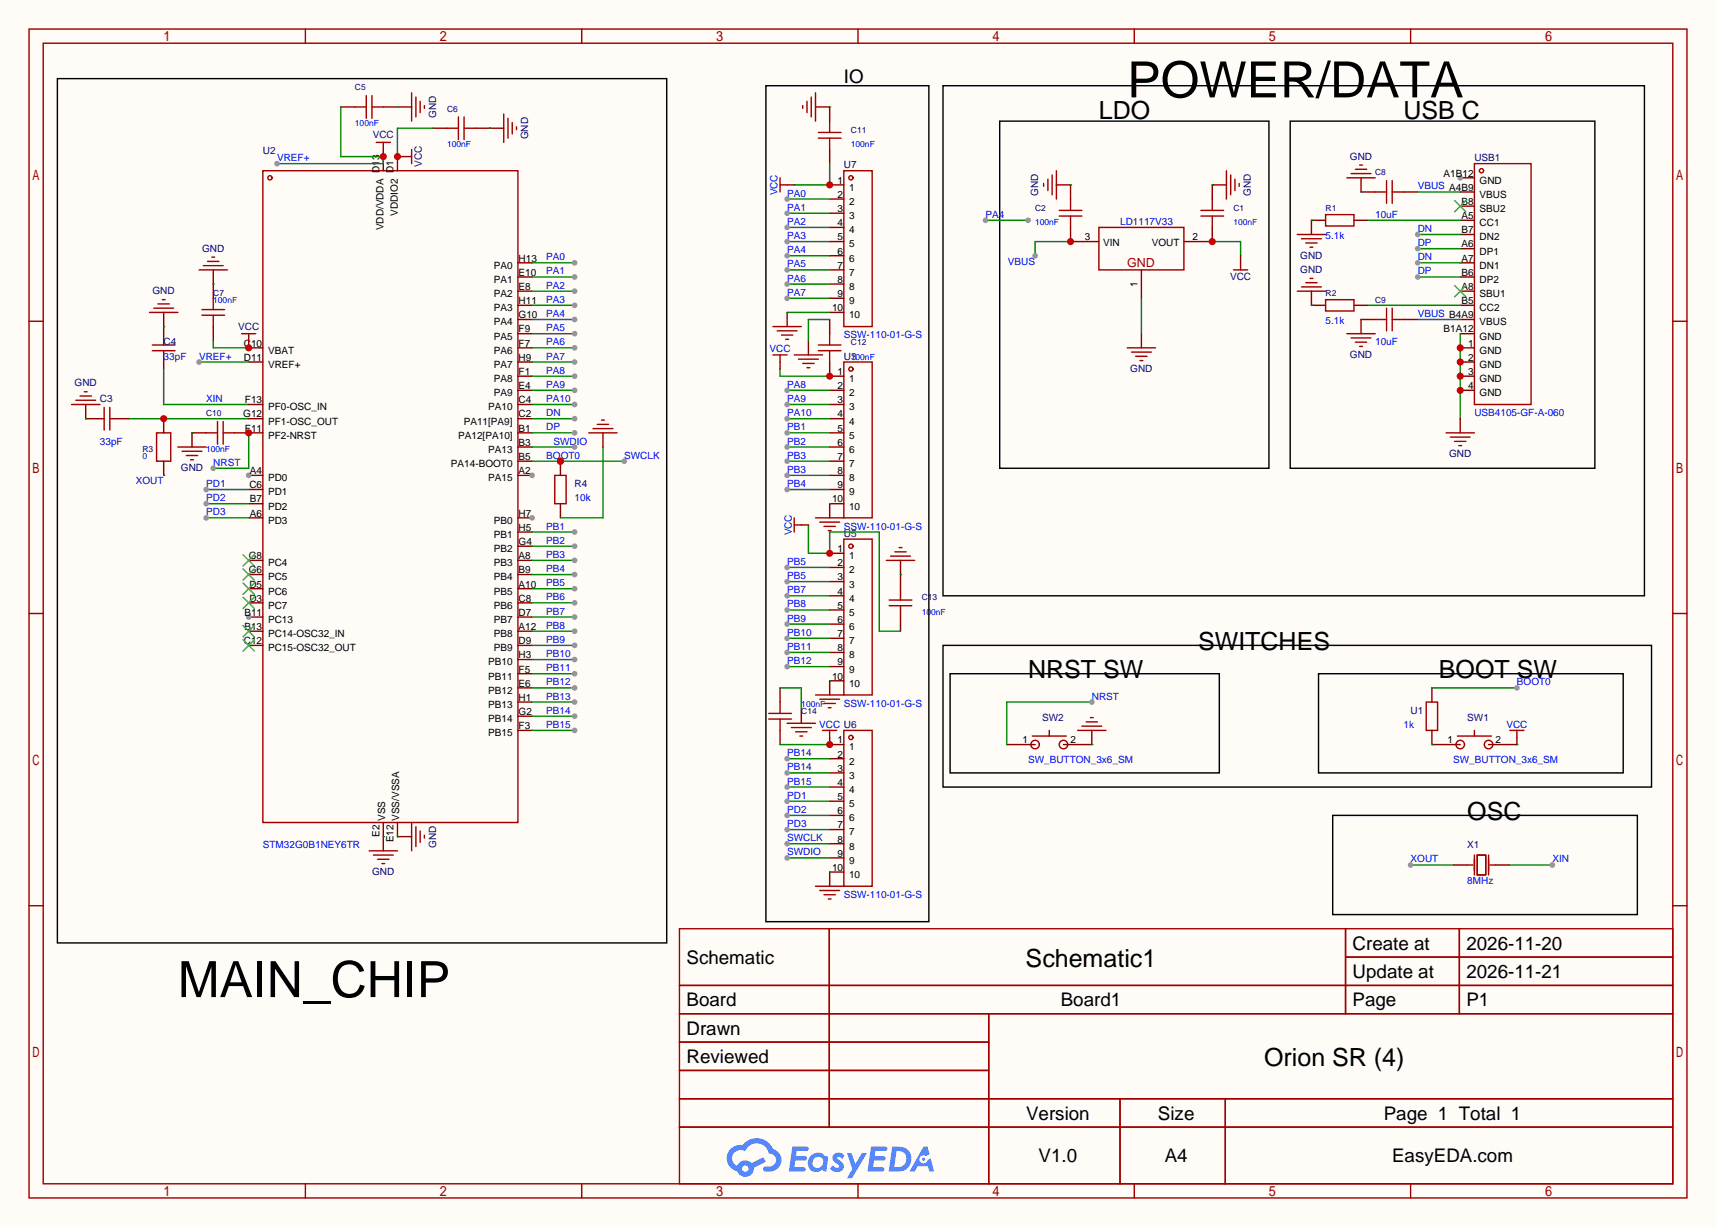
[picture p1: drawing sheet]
<svg xmlns="http://www.w3.org/2000/svg" width="308mm" height="220mm" viewBox="0 0 308 220" stroke-linecap="round" stroke-linejoin="round" font-family="sans-serif">
<path d="M0 0h307.6v220h-307.6z" fill="#fffcf7"/>
<g fill="none" stroke="#a10000" stroke-width=".25">
<path d="M5.2 5.2h297.2v209.6h-297.2zM7.7 7.7h292.1v204.5h-292.1zM54.7 5.2v2.5M104.3 5.2v2.5M153.8 5.2v2.5M203.3 5.2v2.5M252.9 5.2v2.5M5.2 57.6h2.5M299.8 57.6h2.6M5.2 110h2.5M299.8 110h2.6M5.2 162.4h2.5"/>
<path d="M121.8 166.5h178v45.7h-178zM121.8 176.7h178M148.7 166.5v35.6M241.2 166.5v15.2M241.2 171.6h58.6M261.6 166.5v15.2M299.8 162.4h2.6M121.8 181.7h178M121.8 186.8h55.4M121.8 197h178M121.8 191.9h55.4M177.2 181.7v30.5"/>
<path d="M200.8 197v15.2M219.6 197v15.2M54.7 212.2v2.6M104.3 212.2v2.6M121.8 202.1h178M153.8 212.2v2.6M203.3 212.2v2.6M252.9 212.2v2.6"/>
</g>
<g fill="#5487ff">
<path d="M149.5 206.9a1.3 1.3 0 0 1 1.9 .3l-.4 .6a.54 .54 0 0 0-1-.2l.2 .2a1.58 1.58 0 0 1 1 1.5 1.43 1.43 0 0 1-2.4 .2l.5-.6a.64 .64 0 0 0 .5 .5 .64 .64 0 0 0 .6-.3l-.1-.3a1.6 1.6 0 0 1-1.1-1.5z"/>
<path d="M151.8 206.7h.8l.7 2 1.2-2h.9l-2.7 4.5h-.9l1-1.6z"/>
<path d="M142 205.5h1.7a1.31 1.31 0 0 1 1.2 .2 .4 .4 0 0 1-.3 .6h-1.8l-.1 1h1.6a.4 .4 0 0 1 .3 .4 .4 .4 0 0 1-.4 .4h-1.6l-.2 1.2 .8-.1a1.23 1.23 0 0 1 1.2 .2 .39 .39 0 0 1-.4 .6h-2.6z"/>
<path d="M156.1 205.5h1.7a1.32 1.32 0 0 1 1.2 .2 .39 .39 0 0 1-.3 .6h-1.8l-.1 1h1.6a.4 .4 0 0 1 .4 .4 .4 .4 0 0 1-.5 .4h-1.6l-.2 1.1h.8a1.23 1.23 0 0 1 1.2 .2 .39 .39 0 0 1-.4 .6h-2.6z"/>
<path d="M165.5 205.6h.8l.3 1.3-.6 .3a.75 .75 0 0 0-1.1 .3 .75 .75 0 0 0 .5 1.1 .75 .75 0 0 0 .9-.7l.5-.3 .6 2.4h-.8l-.3-.9h-1.8l-.5 .9h-1z"/>
<path d="M159.9 205.6l-.6 4.4h1.4a2.27 2.27 0 0 0 2.7-2.3 2.27 2.27 0 0 0-2.7-2.1zM160.7 206.3a1.5 1.5 0 0 1 1.8 1.6 1.5 1.5 0 0 1-1.9 1.3h-.3z"/>
<path d="M145.4 207.2a1.62 1.62 0 0 0-.4 2.1 1.62 1.62 0 0 0 2 .6l.3-.2 .4 .2 .4 .1 .3-2.4-.1-.3-.5-.1a1.58 1.58 0 0 0-2.4 0zM146 207.7a.98 .98 0 0 1 1.5 .2 .98 .98 0 0 1-.6 1.4 .94 .94 0 0 1-1.2-.4 .94 .94 0 0 1 .3-1.2z"/>
<path d="M131 206a2.37 2.37 0 0 0 1.1 4 1.54 1.54 0 0 0 1.8 1 1.54 1.54 0 0 0 1.2-1.6l2.2-1.1-.5-.8-2.1 1a1.57 1.57 0 0 0-2.6 .5 1.5 1.5 0 0 1-.7-2.1 1.5 1.5 0 0 1 2.2-.5 2.23 2.23 0 0 1 2.3-1.4 2.23 2.23 0 0 1 2 1.8 1.16 1.16 0 0 1 1.2 1.1 1.16 1.16 0 0 1-1.1 1.2h-.7a.47 .47 0 0 0-.5 .4 .47 .47 0 0 0 .4 .5 2.23 2.23 0 0 0 2.2-.6 2.23 2.23 0 0 0 .5-2.3 2.16 2.16 0 0 0-1.3-1.1 3.2 3.2 0 0 0-5.5-.7l-1.1 .1zM133 209.5a.6 .6 0 0 1 1.2 0 .6 .6 0 0 1-1.2 0z"/>
<circle cx="165.6" cy="207.8" r=".28"/>
</g>
<g fill="none" stroke="#a10000" stroke-width=".25">
<path d="M151.3 30.6h5v27.9h-5zM264.3 29.3h10.1v43.2h-10.1zM151.3 64.9h5v27.9h-5zM151.3 96.6h5v28h-5zM151.3 130.9h5v28h-5z"/>
<circle cx="152.5" cy="31.9" r=".38"/>
<circle cx="265.6" cy="30.6" r=".38"/>
<circle cx="152.5" cy="66.2" r=".38"/>
<circle cx="152.5" cy="97.9" r=".38"/>
<circle cx="152.5" cy="132.2" r=".38"/>
</g>
<g fill="none" stroke="#870000" stroke-width=".25">
<path d="M148.7 33.1h2.6M148.7 35.7h2.6M148.7 38.2h2.6M261.7 31.9h2.6M148.7 40.8h2.6M148.7 43.3h2.6M148.7 45.8h2.6M148.7 48.4h2.6M148.7 50.9h2.6M148.7 53.5h2.6M148.7 56h2.6M148.7 67.4h2.6"/>
<path d="M148.7 70h2.6M148.7 72.5h2.6M148.7 75.1h2.6M148.7 77.6h2.6M148.7 80.1h2.6M148.7 82.7h2.6M148.7 85.2h2.6M148.7 87.8h2.6M148.7 90.3h2.6M148.7 99.2h2.6M148.7 101.7h2.6M148.7 104.3h2.6"/>
<path d="M148.7 106.8h2.6M148.7 109.3h2.6M148.7 111.9h2.6M148.7 114.4h2.6M148.7 117h2.6M148.7 119.5h2.6M148.7 133.5h2.6M148.7 136h2.6M148.7 138.6h2.6M148.7 122h2.6M148.7 141.1h2.6M148.7 143.6h2.6"/>
<path d="M148.7 146.2h2.6M148.7 148.7h2.6M148.7 151.3h2.6M148.7 153.8h2.6M148.7 156.3h2.6"/>
</g>
<circle cx="261.7" cy="31.9" r=".51" fill="#999"/>
<g fill="none" stroke="#870000" stroke-width=".25">
<path d="M61.1 19.2h2.5M68.7 19.2h2.5M148.7 19.2v2.5M77.6 23h2.5M85.2 23h2.6M148.7 26.8v2.5M189.4 33.1h2.5v2.6M219.8 33.1h-2.5v2.6M261.7 34.4h2.6M261.7 37h2.6M261.7 39.5h2.6M38.2 50.9v2.6"/>
<path d="M38.2 58.5v2.6M148.7 57.3v2.5M191.9 40.8v2.5h5.1M204.6 48.4v5.1M204.6 59.8v2.6M217.3 40.8v2.5h-5.1M261.7 42h2.6M261.7 44.6h2.6M261.7 47.1h2.6M261.7 49.7h2.6M261.7 52.2h2.6M261.7 54.7h2.6"/>
<path d="M261.7 57.3h2.6M261.7 59.8h2.6M34.4 77.6h2.6M42 77.6h2.6M148.7 64.9v2.5M261.7 62.4h2.6M261.7 64.9h2.6M261.7 67.4h2.6M261.7 70h2.6M161.4 103v2.5M161.4 110.6v2.6M139.8 123.3v2.6"/>
<path d="M139.8 130.9v2.6"/>
</g>
<path d="M260.7 35.9l2.1 2.1M262.8 35.9l-2.1 2.1M260.7 51.2l2.1 2M262.8 51.2l-2.1 2" fill="none" stroke="#3c3" stroke-width=".25"/>
<g fill="none" stroke="#a10000" stroke-width=".25">
<path d="M63.6 19.2h2.1M65.7 17.1v4.1M66.7 17.1v4.1M66.7 19.2h2M80.1 23h2.1M82.2 21v4M83.2 21v4M83.2 23h2M146.7 24.8h4M146.7 23.7h4M148.7 21.7v2M148.7 24.8v2"/>
<path d="M187.1 32.9v.5M187.8 32.1v2.1M188.6 31.4v3.5M189.4 30.6v5.1M189.9 38.7h4M189.9 37.7h4M191.9 35.7v2M191.9 38.7v2.1M215.3 38.7h4M215.3 37.7h4M217.3 35.7v2M217.3 38.7v2.1"/>
<path d="M219.8 30.6v5.1M220.6 31.4v3.5M221.4 32.1v2.1M222.1 32.9v.5M36.2 55.5h4.1M36.2 56.5h4.1M38.2 53.5v2M38.2 56.5v2M148.7 59.8v2M197 40.8h15.2v7.6h-15.2zM37 77.6h2M39 75.6v4"/>
<path d="M40 75.6v4M40 77.6h2M146.7 62.9h4M146.7 61.8h4M148.7 62.9v2M202.1 62.4h5M202.8 63.1h3.6M203.6 63.9h2M204.3 64.6h.6M159.4 107.6h4M159.4 108.6h4M161.4 105.5v2.1"/>
<path d="M161.4 108.6v2M137.8 128.9h4.1M137.8 127.9h4.1M139.8 125.9v2M139.8 128.9v2"/>
</g>
<path d="M191.9 33.1h.1M217.3 33.1h.1M204.6 53.5v6.3M217.3 43.3h5.1v2.5" fill="none" stroke="#008700" stroke-width=".25"/>
<circle cx="217.3" cy="43.3" r=".63" fill="#c00"/>
<path d="M191.9 43.3h-6.4v2.5" fill="none" stroke="#008700" stroke-width=".25"/>
<circle cx="191.9" cy="43.3" r=".63" fill="#c00"/>
<circle cx="185.5" cy="45.8" r=".51" fill="#999"/>
<path d="M222.4 45.8v1.3" fill="none" stroke="#870000" stroke-width=".25"/>
<path d="M221.1 48.4h2.5M222.4 47.1v1.3" fill="none" stroke="#a10000" stroke-width=".25"/>
<path d="M254.1 34.4h7.6M254.1 57.3h7.6M261.7 59.8v15.3" fill="none" stroke="#008700" stroke-width=".25"/>
<g fill="#c00">
<circle cx="261.7" cy="62.4" r=".63"/>
<circle cx="261.7" cy="64.9" r=".63"/>
<circle cx="261.7" cy="67.4" r=".63"/>
<circle cx="261.7" cy="70" r=".63"/>
</g>
<path d="M261.7 75.1v2.5" fill="none" stroke="#870000" stroke-width=".25"/>
<path d="M259.2 77.6h5.1M260 78.4h3.5M260.7 79.1h2.1M261.5 79.9h.5" fill="none" stroke="#a10000" stroke-width=".25"/>
<path d="M254.1 49.7h7.6" fill="none" stroke="#008700" stroke-width=".25"/>
<circle cx="254.1" cy="49.7" r=".51" fill="#999"/>
<path d="M254.1 47.1h7.6" fill="none" stroke="#008700" stroke-width=".25"/>
<circle cx="254.1" cy="47.1" r=".51" fill="#999"/>
<path d="M254.1 42h7.6" fill="none" stroke="#008700" stroke-width=".25"/>
<circle cx="254.1" cy="42" r=".51" fill="#999"/>
<path d="M254.1 44.6h7.6" fill="none" stroke="#008700" stroke-width=".25"/>
<circle cx="254.1" cy="44.6" r=".51" fill="#999"/>
<path d="M237.6 39.5h-2.5v2.5M242.7 39.5h2.5M235.1 52.2v2.5h2.5M242.7 54.7h2.5M260.5 155.1h2.5M268.1 155.1h2.5" fill="none" stroke="#870000" stroke-width=".25"/>
<g fill="none" stroke="#a10000" stroke-width=".25">
<path d="M237.6 38.5h5.1v2h-5.1zM232.5 52.2h5.1M232.5 42h5.1M233.3 51.4h3.6M233.3 42.8h3.6M234.1 50.7h2M234.1 43.6h2M234.8 49.9h.5M234.8 44.3h.5M237.6 53.7h5.1v2.1h-5.1zM263 155.1h1M264.3 153.3v3.5"/>
<path d="M264.8 153.3h1.5v3.5h-1.5zM266.8 153.3v3.5M267.1 155.1h1"/>
</g>
<path d="M235.1 39.5h.1M245.2 39.5h16.5M235.1 54.7h.1M245.2 54.7h16.5M252.9 155.1h7.6" fill="none" stroke="#008700" stroke-width=".25"/>
<path d="M169 15.4h125.8v91.4h-125.8zM179.2 21.7h48.3v62.2h-48.3zM231.3 21.7h54.6v62.2h-54.6z" fill="none" stroke="#000" stroke-width=".25"/>
<circle cx="252.9" cy="155.1" r=".51" fill="#999"/>
<path d="M270.6 155.1h7.7" fill="none" stroke="#008700" stroke-width=".25"/>
<circle cx="278.3" cy="155.1" r=".51" fill="#999"/>
<path d="M23 75.1h21.6" fill="none" stroke="#008700" stroke-width=".25"/>
<g fill="none" stroke="#a10000" stroke-width=".25">
<path d="M12.8 72.5h5.1M13.6 71.8h3.5M14.4 71h2M15.1 70.2h.5M17.9 75.1h.8M18.7 73v4.1M19.7 73v4.1M19.7 75.1h.7M27.3 62.9h4.1M27.3 61.8h4.1M28.1 77.6h2.5v5.1h-2.5zM29.3 61.1v.7"/>
<path d="M29.3 62.9v.7M31.9 80.1h5.1M32.6 80.9h3.6M33.4 81.7h2M34.2 82.4h.5"/>
</g>
<path d="M29.3 58.5v2.6M15.4 72.5v2.6h2.5M20.4 75.1h2.6M29.3 63.6v2.6M29.3 75.1v2.5M34.4 77.6v2.5M29.3 82.7v2.5" fill="none" stroke="#870000" stroke-width=".25"/>
<circle cx="29.3" cy="75.1" r=".63" fill="#c00"/>
<path d="M29.3 58.5h.1M15.4 75.1h.1M29.3 66.2v6.3h15.3M29.3 85.2h.1" fill="none" stroke="#008700" stroke-width=".25"/>
<path d="M29.3 56v2.5M44.6 62.4h2.5M44.6 64.9h2.5M44.6 72.5h2.5M44.6 75.1h2.5M44.6 77.6h2.5M44.6 85.2h2.5" fill="none" stroke="#870000" stroke-width=".25"/>
<g fill="none" stroke="#a10000" stroke-width=".25">
<path d="M47.1 30.6h45.7v116.8h-45.7zM26.8 56h5.1M27.6 55.2h3.5M28.3 54.5h2.1M29.1 53.7h.5"/>
<circle cx="48.4" cy="31.9" r=".38"/>
</g>
<circle cx="44.6" cy="85.2" r=".51" fill="#999"/>
<path d="M44.6 87.8h2.5M44.6 90.3h2.5M44.6 92.8h2.5M44.6 100.5h2.5M44.6 103h2.5M44.6 105.5h2.5M44.6 108.1h2.5M44.6 110.6h2.5" fill="none" stroke="#870000" stroke-width=".25"/>
<path d="M43.6 99.4l2 2.1M45.6 99.4l-2 2.1M43.6 102l2 2M43.6 104.5l2 2.1M43.6 107.1l2 2M45.6 102l-2 2M45.6 104.5l-2 2.1M45.6 107.1l-2 2" fill="none" stroke="#3c3" stroke-width=".25"/>
<circle cx="44.6" cy="110.6" r=".51" fill="#999"/>
<g fill="none" stroke="#870000" stroke-width=".25">
<path d="M92.8 97.9h2.6M92.8 95.4h2.6M92.8 92.8h2.6M44.6 113.2h2.5M44.6 115.7h2.5M92.8 113.2h2.6M92.8 115.7h2.6M92.8 118.2h2.6M92.8 110.6h2.6M92.8 108.1h2.6M92.8 105.5h2.6M92.8 103h2.6"/>
<path d="M92.8 100.5h2.6M92.8 130.9h2.6M92.8 128.4h2.6M92.8 125.9h2.6M92.8 123.3h2.6M92.8 120.8h2.6"/>
</g>
<path d="M43.6 112.1l2 2.1M43.6 114.7l2 2M45.6 112.1l-2 2.1M45.6 114.7l-2 2" fill="none" stroke="#3c3" stroke-width=".25"/>
<circle cx="95.4" cy="92.8" r=".51" fill="#999"/>
<path d="M92.8 85.2h2.6" fill="none" stroke="#870000" stroke-width=".25"/>
<circle cx="95.4" cy="85.2" r=".51" fill="#999"/>
<g fill="none" stroke="#870000" stroke-width=".25">
<path d="M68.7 26.8v3.8M72.5 28.1h-1.3v2.5M92.8 59.8h2.6M92.8 57.3h2.6M92.8 54.7h2.6M92.8 52.2h2.6M92.8 49.7h2.6M92.8 47.1h2.6M44.6 61.1v1.3M92.8 77.6h2.6M92.8 75.1h2.6M92.8 72.5h2.6"/>
<path d="M92.8 70h2.6M92.8 67.4h2.6M92.8 64.9h2.6M92.8 62.4h2.6M92.8 82.7h2.6M92.8 80.1h2.6M68.7 147.4v5.1M71.2 147.4v2.6h2.6"/>
</g>
<g fill="none" stroke="#a10000" stroke-width=".25">
<path d="M67.4 25.5h2.6M68.7 25.5v1.3M72.5 28.1h1.3M73.8 26.8v2.5M43.3 59.8h2.5M44.6 59.8v1.3M66.2 152.5h5M66.9 153.3h3.6M67.7 154.1h2M68.5 154.8h.5M73.8 147.4v5.1M74.5 148.2v3.6"/>
<path d="M75.3 149v2M76.1 149.7v.5"/>
</g>
<path d="M61.1 19.2v8.9h7.6v1.2h-19M68.7 150h.1M71.2 150h.1" fill="none" stroke="#008700" stroke-width=".25"/>
<circle cx="68.7" cy="28.1" r=".63" fill="#c00"/>
<circle cx="49.7" cy="29.3" r=".51" fill="#999"/>
<path d="M71.2 19.2h2.6" fill="none" stroke="#870000" stroke-width=".25"/>
<path d="M73.8 16.6v5.1M74.5 17.4v3.6M75.3 18.2v2M76.1 18.9v.5" fill="none" stroke="#a10000" stroke-width=".25"/>
<path d="M71.2 19.2h.1M77.6 23h-6.4v5.1" fill="none" stroke="#008700" stroke-width=".25"/>
<circle cx="71.2" cy="28.1" r=".63" fill="#c00"/>
<path d="M87.8 23h2.5M38.2 48.4v2.5" fill="none" stroke="#870000" stroke-width=".25"/>
<path d="M90.3 20.4v5.1M91.1 21.2v3.6M91.8 22v2M92.6 22.7v.5M35.7 48.4h5.1M36.4 47.6h3.6M37.2 46.9h2M38 46.1h.5" fill="none" stroke="#a10000" stroke-width=".25"/>
<path d="M87.8 23h.1M38.2 50.9h.1M35.7 64.9h8.9" fill="none" stroke="#008700" stroke-width=".25"/>
<circle cx="35.7" cy="64.9" r=".51" fill="#999"/>
<path d="M38.2 61.1v1.3h6.4" fill="none" stroke="#008700" stroke-width=".25"/>
<circle cx="44.6" cy="62.4" r=".63" fill="#c00"/>
<g fill="none" stroke="#a10000" stroke-width=".25">
<path d="M241.4 31.9h5.1M242.2 31.1h3.5M243 30.4h2M243.7 29.6h.5M246.5 34.4h2M248.5 32.4v4M249.6 32.4v4M249.6 34.4h2M241.4 59.8h5.1M246.5 57.3h2M248.5 55.2v4.1M249.6 55.2v4.1"/>
<path d="M249.6 57.3h2M242.2 60.6h3.5M243 61.3h2M243.7 62.1h.5"/>
</g>
<path d="M244 31.9v2.5h2.5M251.6 34.4h2.5M246.5 57.3h-2.5v2.5M251.6 57.3h2.5" fill="none" stroke="#870000" stroke-width=".25"/>
<path d="M244 34.4h.1M244 57.3h.1M95.4 77.6h7.6" fill="none" stroke="#008700" stroke-width=".25"/>
<circle cx="103" cy="77.6" r=".51" fill="#999"/>
<path d="M95.4 75.1h7.6" fill="none" stroke="#008700" stroke-width=".25"/>
<circle cx="103" cy="75.1" r=".51" fill="#999"/>
<g fill="none" stroke="#a10000" stroke-width=".25">
<path d="M185 132h6.1M188.1 130.9v1.1M261.2 132h6.1M264.3 130.9v1.1"/>
<circle cx="185.5" cy="133.5" r=".76"/>
<circle cx="190.6" cy="133.5" r=".76"/>
<circle cx="261.7" cy="133.5" r=".76"/>
<circle cx="266.8" cy="133.5" r=".76"/>
</g>
<path d="M180.5 133.5h5M190.6 133.5h5.1M256.7 133.5h5M266.8 133.5h5.1" fill="none" stroke="#870000" stroke-width=".25"/>
<path d="M44.6 77.6v6.3h-6.4" fill="none" stroke="#008700" stroke-width=".25"/>
<circle cx="44.6" cy="77.6" r=".63" fill="#c00"/>
<circle cx="38.2" cy="83.9" r=".51" fill="#999"/>
<path d="M34.4 77.6h.1M256.7 133.5h.1M256.7 123.3h15.2" fill="none" stroke="#008700" stroke-width=".25"/>
<path d="M255.7 125.9h2v5h-2z" fill="none" stroke="#a10000" stroke-width=".25"/>
<path d="M256.7 123.3v2.6M256.7 130.9v2.6" fill="none" stroke="#870000" stroke-width=".25"/>
<circle cx="271.9" cy="123.3" r=".51" fill="#999"/>
<path d="M95.4 82.7h16.5" fill="none" stroke="#008700" stroke-width=".25"/>
<circle cx="100.5" cy="82.7" r=".63" fill="#c00"/>
<circle cx="111.9" cy="82.7" r=".51" fill="#999"/>
<path d="M99.4 85.2h2.1v5.1h-2.1z" fill="none" stroke="#a10000" stroke-width=".25"/>
<path d="M100.5 82.7v2.5" fill="none" stroke="#870000" stroke-width=".25"/>
<circle cx="100.5" cy="82.7" r=".63" fill="#c00"/>
<path d="M108.1 77.6v2.5M100.5 90.3v2.5M195.7 130.9v2.6M271.9 132.2v1.3" fill="none" stroke="#870000" stroke-width=".25"/>
<path d="M108.1 80.1v12.7h-7.6M195.7 133.5h.1M195.7 125.9h-15.2v7.6M271.9 133.5h.1" fill="none" stroke="#008700" stroke-width=".25"/>
<path d="M105.5 77.6h5.1M106.3 76.8h3.6M107.1 76.1h2M107.8 75.3h.5M193.2 130.9h5M193.9 130.2h3.6M194.7 129.4h2M195.5 128.7h.5M270.6 130.9h2.6M271.9 130.9v1.3" fill="none" stroke="#a10000" stroke-width=".25"/>
<path d="M170.3 120.8h48.3v17.8h-48.3zM236.3 120.8h54.7v17.8h-54.7zM238.9 146.2h54.6v17.8h-54.6z" fill="none" stroke="#000" stroke-width=".25"/>
<circle cx="195.7" cy="125.9" r=".51" fill="#999"/>
<path d="M137.3 15.4h29.2v149.8h-29.2zM169 115.7h127v25.4h-127z" fill="none" stroke="#000" stroke-width=".25"/>
<path d="M95.4 47.1h7.6" fill="none" stroke="#008700" stroke-width=".25"/>
<circle cx="103" cy="47.1" r=".51" fill="#999"/>
<path d="M95.4 49.7h7.6" fill="none" stroke="#008700" stroke-width=".25"/>
<circle cx="103" cy="49.7" r=".51" fill="#999"/>
<path d="M95.4 52.2h7.6" fill="none" stroke="#008700" stroke-width=".25"/>
<circle cx="103" cy="52.2" r=".51" fill="#999"/>
<path d="M95.4 54.7h7.6" fill="none" stroke="#008700" stroke-width=".25"/>
<circle cx="103" cy="54.7" r=".51" fill="#999"/>
<path d="M95.4 57.3h7.6" fill="none" stroke="#008700" stroke-width=".25"/>
<circle cx="103" cy="57.3" r=".51" fill="#999"/>
<path d="M95.4 59.8h7.6" fill="none" stroke="#008700" stroke-width=".25"/>
<circle cx="103" cy="59.8" r=".51" fill="#999"/>
<path d="M95.4 62.4h7.6" fill="none" stroke="#008700" stroke-width=".25"/>
<circle cx="103" cy="62.4" r=".51" fill="#999"/>
<path d="M95.4 64.9h7.6" fill="none" stroke="#008700" stroke-width=".25"/>
<circle cx="103" cy="64.9" r=".51" fill="#999"/>
<path d="M95.4 67.4h7.6" fill="none" stroke="#008700" stroke-width=".25"/>
<circle cx="103" cy="67.4" r=".51" fill="#999"/>
<path d="M95.4 70h7.6" fill="none" stroke="#008700" stroke-width=".25"/>
<circle cx="103" cy="70" r=".51" fill="#999"/>
<path d="M95.4 72.5h7.6" fill="none" stroke="#008700" stroke-width=".25"/>
<circle cx="103" cy="72.5" r=".51" fill="#999"/>
<path d="M141.1 35.7h7.6" fill="none" stroke="#008700" stroke-width=".25"/>
<circle cx="141.1" cy="35.7" r=".51" fill="#999"/>
<path d="M141.1 38.2h7.6" fill="none" stroke="#008700" stroke-width=".25"/>
<circle cx="141.1" cy="38.2" r=".51" fill="#999"/>
<path d="M141.1 40.8h7.6" fill="none" stroke="#008700" stroke-width=".25"/>
<circle cx="141.1" cy="40.8" r=".51" fill="#999"/>
<path d="M141.1 43.3h7.6" fill="none" stroke="#008700" stroke-width=".25"/>
<circle cx="141.1" cy="43.3" r=".51" fill="#999"/>
<path d="M176.7 39.5h7.6" fill="none" stroke="#008700" stroke-width=".25"/>
<g fill="#999">
<circle cx="184.3" cy="39.5" r=".51"/>
<circle cx="176.7" cy="39.5" r=".51"/>
</g>
<path d="M141.1 45.8h7.6" fill="none" stroke="#008700" stroke-width=".25"/>
<circle cx="141.1" cy="45.8" r=".51" fill="#999"/>
<path d="M141.1 48.4h7.6" fill="none" stroke="#008700" stroke-width=".25"/>
<circle cx="141.1" cy="48.4" r=".51" fill="#999"/>
<path d="M141.1 50.9h7.6" fill="none" stroke="#008700" stroke-width=".25"/>
<circle cx="141.1" cy="50.9" r=".51" fill="#999"/>
<path d="M141.1 53.5h7.6" fill="none" stroke="#008700" stroke-width=".25"/>
<circle cx="141.1" cy="53.5" r=".51" fill="#999"/>
<path d="M141.1 56v2.5" fill="none" stroke="#870000" stroke-width=".25"/>
<path d="M138.6 58.5h5M139.3 59.3h3.6M140.1 60.1h2M140.8 60.8h.6" fill="none" stroke="#a10000" stroke-width=".25"/>
<path d="M148.7 29.3v3.8h-6.3M141.1 56h7.6" fill="none" stroke="#008700" stroke-width=".25"/>
<circle cx="148.7" cy="33.1" r=".63" fill="#c00"/>
<path d="M146.2 19.2h2.5M141.1 33.1h1.3" fill="none" stroke="#870000" stroke-width=".25"/>
<path d="M143.9 18.9v.5M144.7 18.2v2M145.4 17.4v3.6M146.2 16.6v5.1M139.8 31.9v2.5M139.8 33.1h1.3" fill="none" stroke="#a10000" stroke-width=".25"/>
<path d="M148.7 19.2h.1M141.1 70h7.6" fill="none" stroke="#008700" stroke-width=".25"/>
<circle cx="141.1" cy="70" r=".51" fill="#999"/>
<path d="M141.1 72.5h7.6" fill="none" stroke="#008700" stroke-width=".25"/>
<circle cx="141.1" cy="72.5" r=".51" fill="#999"/>
<path d="M141.1 75.1h7.6" fill="none" stroke="#008700" stroke-width=".25"/>
<circle cx="141.1" cy="75.1" r=".51" fill="#999"/>
<path d="M95.4 95.4h7.6" fill="none" stroke="#008700" stroke-width=".25"/>
<circle cx="103" cy="95.4" r=".51" fill="#999"/>
<path d="M95.4 97.9h7.6" fill="none" stroke="#008700" stroke-width=".25"/>
<circle cx="103" cy="97.9" r=".51" fill="#999"/>
<path d="M95.4 100.5h7.6" fill="none" stroke="#008700" stroke-width=".25"/>
<circle cx="103" cy="100.5" r=".51" fill="#999"/>
<path d="M95.4 103h7.6" fill="none" stroke="#008700" stroke-width=".25"/>
<circle cx="103" cy="103" r=".51" fill="#999"/>
<path d="M95.4 105.5h7.6" fill="none" stroke="#008700" stroke-width=".25"/>
<circle cx="103" cy="105.5" r=".51" fill="#999"/>
<path d="M95.4 108.1h7.6" fill="none" stroke="#008700" stroke-width=".25"/>
<circle cx="103" cy="108.1" r=".51" fill="#999"/>
<path d="M95.4 110.6h7.6" fill="none" stroke="#008700" stroke-width=".25"/>
<circle cx="103" cy="110.6" r=".51" fill="#999"/>
<path d="M95.4 113.2h7.6" fill="none" stroke="#008700" stroke-width=".25"/>
<circle cx="103" cy="113.2" r=".51" fill="#999"/>
<path d="M95.4 115.7h7.6" fill="none" stroke="#008700" stroke-width=".25"/>
<circle cx="103" cy="115.7" r=".51" fill="#999"/>
<path d="M95.4 118.2h7.6" fill="none" stroke="#008700" stroke-width=".25"/>
<circle cx="103" cy="118.2" r=".51" fill="#999"/>
<path d="M141.1 77.6h7.6" fill="none" stroke="#008700" stroke-width=".25"/>
<circle cx="141.1" cy="77.6" r=".51" fill="#999"/>
<path d="M141.1 80.1h7.6" fill="none" stroke="#008700" stroke-width=".25"/>
<circle cx="141.1" cy="80.1" r=".51" fill="#999"/>
<path d="M141.1 82.7h7.6" fill="none" stroke="#008700" stroke-width=".25"/>
<circle cx="141.1" cy="82.7" r=".51" fill="#999"/>
<path d="M141.1 85.2h7.6" fill="none" stroke="#008700" stroke-width=".25"/>
<circle cx="141.1" cy="85.2" r=".51" fill="#999"/>
<path d="M141.1 87.8h7.6" fill="none" stroke="#008700" stroke-width=".25"/>
<circle cx="141.1" cy="87.8" r=".51" fill="#999"/>
<path d="M144.9 61.1v2.5" fill="none" stroke="#870000" stroke-width=".25"/>
<path d="M142.4 63.6h5M143.1 64.4h3.6M143.9 65.2h2M144.7 65.9h.5" fill="none" stroke="#a10000" stroke-width=".25"/>
<path d="M148.7 57.3h-3.8v3.8M139.8 66.2v1.2h8.9" fill="none" stroke="#008700" stroke-width=".25"/>
<circle cx="148.7" cy="67.4" r=".63" fill="#c00"/>
<path d="M139.8 64.9v1.3M148.7 90.3v2.5" fill="none" stroke="#870000" stroke-width=".25"/>
<path d="M138.6 63.6h2.5M139.8 63.6v1.3M146.2 92.8h5.1M146.9 93.6h3.6M147.7 94.4h2M148.5 95.1h.5" fill="none" stroke="#a10000" stroke-width=".25"/>
<path d="M95.4 80.1h7.6M148.7 90.3h.1" fill="none" stroke="#008700" stroke-width=".25"/>
<circle cx="103" cy="80.1" r=".51" fill="#999"/>
<path d="M141.1 153.8h7.6" fill="none" stroke="#008700" stroke-width=".25"/>
<circle cx="141.1" cy="153.8" r=".51" fill="#999"/>
<path d="M141.1 151.3h7.6" fill="none" stroke="#008700" stroke-width=".25"/>
<circle cx="141.1" cy="151.3" r=".51" fill="#999"/>
<path d="M141.1 101.7h7.6" fill="none" stroke="#008700" stroke-width=".25"/>
<circle cx="141.1" cy="101.7" r=".51" fill="#999"/>
<path d="M141.1 104.3h7.6" fill="none" stroke="#008700" stroke-width=".25"/>
<circle cx="141.1" cy="104.3" r=".51" fill="#999"/>
<path d="M141.1 106.8h7.6" fill="none" stroke="#008700" stroke-width=".25"/>
<circle cx="141.1" cy="106.8" r=".51" fill="#999"/>
<path d="M141.1 109.3h7.6" fill="none" stroke="#008700" stroke-width=".25"/>
<circle cx="141.1" cy="109.3" r=".51" fill="#999"/>
<path d="M141.1 111.9h7.6" fill="none" stroke="#008700" stroke-width=".25"/>
<circle cx="141.1" cy="111.9" r=".51" fill="#999"/>
<path d="M141.1 114.4h7.6" fill="none" stroke="#008700" stroke-width=".25"/>
<circle cx="141.1" cy="114.4" r=".51" fill="#999"/>
<path d="M95.4 120.8h7.6" fill="none" stroke="#008700" stroke-width=".25"/>
<circle cx="103" cy="120.8" r=".51" fill="#999"/>
<path d="M95.4 123.3h7.6" fill="none" stroke="#008700" stroke-width=".25"/>
<circle cx="103" cy="123.3" r=".51" fill="#999"/>
<path d="M95.4 125.9h7.6" fill="none" stroke="#008700" stroke-width=".25"/>
<circle cx="103" cy="125.9" r=".51" fill="#999"/>
<path d="M95.4 128.4h7.6" fill="none" stroke="#008700" stroke-width=".25"/>
<circle cx="103" cy="128.4" r=".51" fill="#999"/>
<path d="M95.4 130.9h7.6" fill="none" stroke="#008700" stroke-width=".25"/>
<circle cx="103" cy="130.9" r=".51" fill="#999"/>
<path d="M141.1 117h7.6" fill="none" stroke="#008700" stroke-width=".25"/>
<circle cx="141.1" cy="117" r=".51" fill="#999"/>
<path d="M141.1 119.5h7.6" fill="none" stroke="#008700" stroke-width=".25"/>
<circle cx="141.1" cy="119.5" r=".51" fill="#999"/>
<path d="M161.4 100.5v2.5" fill="none" stroke="#870000" stroke-width=".25"/>
<path d="M159.6 99.7h3.6M160.4 98.9h2M161.2 98.2h.5M158.9 100.5h5.1" fill="none" stroke="#a10000" stroke-width=".25"/>
<path d="M144.9 94.1v5.1h3.8v-3.8h8.9v17.8h3.8M161.4 103h.1" fill="none" stroke="#008700" stroke-width=".25"/>
<circle cx="148.7" cy="99.2" r=".63" fill="#c00"/>
<path d="M143.6 94.1h1.3M148.7 122v2.6" fill="none" stroke="#870000" stroke-width=".25"/>
<path d="M142.4 92.8v2.6M142.4 94.1h1.2M146.2 124.6h5.1M146.9 125.3h3.6M147.7 126.1h2M148.5 126.9h.5" fill="none" stroke="#a10000" stroke-width=".25"/>
<path d="M37 87.8h7.6M148.7 122h.1" fill="none" stroke="#008700" stroke-width=".25"/>
<circle cx="37" cy="87.8" r=".51" fill="#999"/>
<path d="M37 90.3h7.6" fill="none" stroke="#008700" stroke-width=".25"/>
<circle cx="37" cy="90.3" r=".51" fill="#999"/>
<path d="M37 92.8h7.6" fill="none" stroke="#008700" stroke-width=".25"/>
<circle cx="37" cy="92.8" r=".51" fill="#999"/>
<path d="M141.1 148.7h7.6" fill="none" stroke="#008700" stroke-width=".25"/>
<circle cx="141.1" cy="148.7" r=".51" fill="#999"/>
<path d="M141.1 146.2h7.6" fill="none" stroke="#008700" stroke-width=".25"/>
<circle cx="141.1" cy="146.2" r=".51" fill="#999"/>
<path d="M141.1 143.6h7.6" fill="none" stroke="#008700" stroke-width=".25"/>
<circle cx="141.1" cy="143.6" r=".51" fill="#999"/>
<path d="M141.1 141.1h7.6" fill="none" stroke="#008700" stroke-width=".25"/>
<circle cx="141.1" cy="141.1" r=".51" fill="#999"/>
<path d="M141.1 138.6h7.6" fill="none" stroke="#008700" stroke-width=".25"/>
<circle cx="141.1" cy="138.6" r=".51" fill="#999"/>
<path d="M141.1 136h7.6" fill="none" stroke="#008700" stroke-width=".25"/>
<circle cx="141.1" cy="136" r=".51" fill="#999"/>
<path d="M143.6 127.1v2.6M148.7 132.2v1.3M148.7 156.3v2.6" fill="none" stroke="#870000" stroke-width=".25"/>
<path d="M141.1 129.7h5.1M141.9 130.4h3.5M142.6 131.2h2.1M143.4 132h.5M146.2 158.9h5.1M146.9 159.6h3.6M147.7 160.4h2M148.5 161.2h.5" fill="none" stroke="#a10000" stroke-width=".25"/>
<path d="M139.8 133.5h8.9M139.8 123.3h3.8v3.8M148.7 156.3h.1" fill="none" stroke="#008700" stroke-width=".25"/>
<circle cx="148.7" cy="133.5" r=".63" fill="#c00"/>
<path d="M147.4 130.9h2.6M148.7 130.9v1.3" fill="none" stroke="#a10000" stroke-width=".25"/>
<path d="M10.3 14.1h109.2v154.9h-109.2z" fill="none" stroke="#000" stroke-width=".25"/>
<g font-size="9">
<text x="202.1" y="17.5">POWER/DATA</text>
<text x="31.9" y="178.7">MAIN_CHIP</text>
</g>
<g font-size="4.5">
<text x="197" y="21.3">LDO</text>
<text x="251.6" y="21.3">USB C</text>
<text x="214.8" y="116.5">SWITCHES</text>
<text x="184.3" y="121.6">NRST SW</text>
<text x="257.9" y="121.6">BOOT SW</text>
<text x="263" y="147">OSC</text>
<text x="183.9" y="173.4">Schematic1</text>
<text x="226.6" y="191.1">Orion SR (4)</text>
</g>
<g font-size="3.4">
<text x="151.3" y="14.9">IO</text>
<text x="123.1" y="172.8">Schematic</text>
<text x="242.5" y="170.3">Create at</text>
<text x="262.9" y="170.3">2026-11-20</text>
<text x="242.5" y="175.3">Update at</text>
<text x="262.9" y="175.3">2026-11-21</text>
<text x="123.1" y="180.4">Board</text>
<text x="123.1" y="185.5">Drawn</text>
<text x="190.1" y="180.4">Board1</text>
<text x="242.5" y="180.4">Page</text>
<text x="262.9" y="180.4">P1</text>
<text x="123.1" y="190.6">Reviewed</text>
<text x="183.9" y="200.7">Version</text>
<text x="207.6" y="200.7">Size</text>
<text x="248" y="200.7">Page 1 Total 1</text>
<text x="186.2" y="208.4">V1.0</text>
<text x="208.8" y="208.4">A4</text>
<text x="249.5" y="208.4">EasyEDA.com</text>
</g>
<text font-size="2.2" fill="#a00000" x="202.1" y="47.8">GND</text>
<g font-size="1.8" fill="#000080">
<text x="78.2" y="21.2" transform="rotate(-90 78.2 21.2)">GND</text>
<text x="47.1" y="27.6">U2</text>
<text x="66.8" y="24.8">VCC</text>
<text x="75.6" y="30" transform="rotate(-90 75.6 30)">VCC</text>
<text x="94.7" y="25" transform="rotate(-90 94.7 25)">GND</text>
<text x="242" y="28.6">GND</text>
<text x="264.3" y="28.9">USB1</text>
<text x="151.3" y="30.2">U7</text>
<text x="186.1" y="35.1" transform="rotate(-90 186.1 35.1)">GND</text>
<text x="224.2" y="35.1" transform="rotate(-90 224.2 35.1)">GND</text>
<text x="36.2" y="45.1">GND</text>
<text x="233.1" y="46.4">GND</text>
<text x="27.3" y="52.8">GND</text>
<text x="220.5" y="50.2">VCC</text>
<text x="233.1" y="49">GND</text>
<text x="42.7" y="59.1">VCC</text>
<text x="29.3" y="61.9">C4</text>
<text x="151.3" y="64.4">U3</text>
<text x="242" y="64.2">GND</text>
<text x="13.4" y="69.3">GND</text>
<text x="202.6" y="66.7">GND</text>
<text x="17.9" y="72.1">C3</text>
<text x="259.8" y="82">GND</text>
<text x="32.4" y="84.5">GND</text>
<text x="103" y="87.3">R4</text>
<text x="151.3" y="96.2">U5</text>
<text x="186.8" y="129.2">SW2</text>
<text x="252.9" y="127.9">U1</text>
<text x="263" y="129.2">SW1</text>
<text x="78.2" y="152" transform="rotate(-90 78.2 152)">GND</text>
<text x="263" y="152.1">X1</text>
<text x="66.7" y="156.9">GND</text>
</g>
<g font-size="1.8" fill="#00f">
<text x="49.7" y="28.9">VREF+</text>
<text x="139.4" y="35" transform="rotate(-90 139.4 35)">VCC</text>
<text x="141.1" y="35.2">PA0</text>
<text x="254.1" y="34">VBUS A4B9</text>
<text x="141.1" y="37.8">PA1</text>
<text x="141.1" y="40.3">PA2</text>
<text x="176.7" y="39">PA4</text>
<text x="200.8" y="40.3">LD1117V33</text>
<text x="246.5" y="39">10uF</text>
<text x="254.1" y="41.6">DN</text>
<text x="97.9" y="46.7">PA0</text>
<text x="141.1" y="42.9">PA3</text>
<text x="141.1" y="45.4">PA4</text>
<text x="141.1" y="47.9">PA5</text>
<text x="180.7" y="47.4">VBUS</text>
<text x="237.6" y="42.9">5.1k</text>
<text x="254.1" y="46.7">DN</text>
<text x="254.1" y="44.1">DP</text>
<text x="97.9" y="49.2">PA1</text>
<text x="97.9" y="51.7">PA2</text>
<text x="141.1" y="50.5">PA6</text>
<text x="141.1" y="53">PA7</text>
<text x="254.1" y="49.2">DP</text>
<text x="97.9" y="54.3">PA3</text>
<text x="97.9" y="56.8">PA4</text>
<text x="97.9" y="59.4">PA5</text>
<text x="237.6" y="58.1">5.1k</text>
<text x="254.1" y="56.8">VBUS B4A9</text>
<text x="29.3" y="64.4">33pF</text>
<text x="35.7" y="64.4">VREF+</text>
<text x="97.9" y="61.9">PA6</text>
<text x="97.9" y="64.4">PA7</text>
<text x="137.9" y="63.2">VCC</text>
<text x="151.3" y="60.6">SSW-110-01-G-S</text>
<text x="246.5" y="61.9">10uF</text>
<text x="97.9" y="67">PA8</text>
<text x="97.9" y="69.5">PA9</text>
<text x="141.1" y="69.5">PA8</text>
<text x="37" y="72.1">XIN</text>
<text x="97.9" y="77.1">DP</text>
<text x="97.9" y="74.6">DN</text>
<text x="97.9" y="72.1">PA10</text>
<text x="141.1" y="72.1">PA9</text>
<text x="141.1" y="74.6">PA10</text>
<text x="141.1" y="77.1">PB1</text>
<text x="264.3" y="74.6">USB4105-GF-A-060</text>
<text x="17.9" y="79.7">33pF</text>
<text x="38.2" y="83.5">NRST</text>
<text x="97.9" y="82.2">BOOT0</text>
<text x="99.2" y="79.7">SWDIO</text>
<text x="111.9" y="82.2">SWCLK</text>
<text x="141.1" y="79.7">PB2</text>
<text x="141.1" y="82.2">PB3</text>
<text x="24.4" y="86.8">XOUT</text>
<text x="37" y="87.3">PD1</text>
<text x="37" y="89.8">PD2</text>
<text x="103" y="89.8">10k</text>
<text x="141.1" y="84.8">PB3</text>
<text x="141.1" y="87.3">PB4</text>
<text x="37" y="92.4">PD3</text>
<text x="97.9" y="94.9">PB1</text>
<text x="141.9" y="96" transform="rotate(-90 141.9 96)">VCC</text>
<text x="151.3" y="94.9">SSW-110-01-G-S</text>
<text x="97.9" y="97.5">PB2</text>
<text x="97.9" y="100">PB3</text>
<text x="141.1" y="101.3">PB5</text>
<text x="97.9" y="102.5">PB4</text>
<text x="97.9" y="105.1">PB5</text>
<text x="97.9" y="107.6">PB6</text>
<text x="141.1" y="103.8">PB5</text>
<text x="141.1" y="106.4">PB7</text>
<text x="97.9" y="110.2">PB7</text>
<text x="97.9" y="112.7">PB8</text>
<text x="141.1" y="108.9">PB8</text>
<text x="141.1" y="111.4">PB9</text>
<text x="141.1" y="114">PB10</text>
<text x="97.9" y="115.2">PB9</text>
<text x="97.9" y="117.8">PB10</text>
<text x="141.1" y="116.5">PB11</text>
<text x="141.1" y="119.1">PB12</text>
<text x="97.9" y="120.3">PB11</text>
<text x="97.9" y="122.9">PB12</text>
<text x="97.9" y="125.4">PB13</text>
<text x="195.7" y="125.4">NRST</text>
<text x="271.9" y="122.9">BOOT0</text>
<text x="97.9" y="127.9">PB14</text>
<text x="97.9" y="130.5">PB15</text>
<text x="146.8" y="130.5">VCC U6</text>
<text x="151.3" y="126.7">SSW-110-01-G-S</text>
<text x="251.6" y="130.5">1k</text>
<text x="270" y="130.5">VCC</text>
<text x="141.1" y="135.6">PB14</text>
<text x="184.3" y="136.8">SW_BUTTON_3x6_SM</text>
<text x="260.5" y="136.8">SW_BUTTON_3x6_SM</text>
<text x="141.1" y="143.2">PD1</text>
<text x="141.1" y="140.6">PB15</text>
<text x="141.1" y="138.1">PB14</text>
<text x="141.1" y="148.3">PD3</text>
<text x="141.1" y="145.7">PD2</text>
<text x="47.1" y="152.1">STM32G0B1NEY6TR</text>
<text x="141.1" y="153.3">SWDIO</text>
<text x="141.1" y="150.8">SWCLK</text>
<text x="252.9" y="154.6">XOUT</text>
<text x="278.3" y="154.6">XIN</text>
<text x="151.3" y="161">SSW-110-01-G-S</text>
<text x="263" y="158.4">8MHz</text>
</g>
<g font-size="1.8">
<text x="68" y="31" transform="rotate(-90 68 31)">D13</text>
<text x="70.5" y="31" transform="rotate(-90 70.5 31)">D1</text>
<text x="150.1" y="32.9">1</text>
<text x="150.1" y="35.5">2</text>
<text x="152.2" y="34.2">1</text>
<text x="258.8" y="31.7">A1B12</text>
<text x="265.2" y="32.9">GND</text>
<text x="265.2" y="35.5">VBUS</text>
<text x="68.8" y="41.3" transform="rotate(-90 68.8 41.3)">VDD/VDDA</text>
<text x="71.3" y="38.7" transform="rotate(-90 71.3 38.7)">VDDIO2</text>
<text x="150.1" y="38">3</text>
<text x="150.1" y="40.6">4</text>
<text x="152.2" y="36.7">2</text>
<text x="152.2" y="39.3">3</text>
<text x="152.2" y="41.8">4</text>
<text x="262" y="36.7">B8</text>
<text x="262" y="39.3">A5</text>
<text x="262" y="41.8">B7</text>
<text x="265.2" y="38">SBU2</text>
<text x="265.2" y="40.6">CC1</text>
<text x="93" y="46.9">H13</text>
<text x="150.1" y="43.1">5</text>
<text x="150.1" y="45.6">6</text>
<text x="152.2" y="44.4">5</text>
<text x="152.2" y="46.9">6</text>
<text x="194.5" y="43.1">3</text>
<text x="197.7" y="44.1">VIN</text>
<text x="206.5" y="44.1">VOUT</text>
<text x="213.7" y="43.1">2</text>
<text x="262" y="44.4">A6</text>
<text x="262" y="46.9">A7</text>
<text x="265.2" y="43.1">DN2</text>
<text x="265.2" y="45.6">DP1</text>
<text x="88.5" y="53.3">PA2</text>
<text x="88.5" y="50.7">PA1</text>
<text x="88.5" y="48.2">PA0</text>
<text x="93" y="52">E8</text>
<text x="93" y="49.4">E10</text>
<text x="150.1" y="48.2">7</text>
<text x="150.1" y="50.7">8</text>
<text x="150.1" y="53.3">9</text>
<text x="152.2" y="49.4">7</text>
<text x="152.2" y="52">8</text>
<text x="203.9" y="51.4" transform="rotate(-90 203.9 51.4)">1</text>
<text x="262" y="49.4">B6</text>
<text x="262" y="52">A8</text>
<text x="265.2" y="48.2">DN1</text>
<text x="265.2" y="50.7">DP2</text>
<text x="265.2" y="53.3">SBU1</text>
<text x="88.5" y="58.3">PA4</text>
<text x="88.5" y="55.8">PA3</text>
<text x="93" y="59.6">F9</text>
<text x="93" y="57.1">G10</text>
<text x="93" y="54.5">H11</text>
<text x="149.1" y="55.8">10</text>
<text x="152.2" y="54.5">9</text>
<text x="152.2" y="57.1">10</text>
<text x="258.8" y="59.6">B1A12</text>
<text x="262" y="54.5">B5</text>
<text x="265.2" y="55.8">CC2</text>
<text x="265.2" y="58.3">VBUS</text>
<text x="43.7" y="62.1">C10</text>
<text x="43.7" y="64.7">D11</text>
<text x="48.1" y="63.4">VBAT</text>
<text x="48.1" y="66">VREF+</text>
<text x="88.5" y="66">PA7</text>
<text x="88.5" y="63.4">PA6</text>
<text x="88.5" y="60.9">PA5</text>
<text x="93" y="64.7">H9</text>
<text x="93" y="62.1">F7</text>
<text x="263.2" y="62.1">1</text>
<text x="263.2" y="64.7">2</text>
<text x="265.2" y="60.9">GND</text>
<text x="265.2" y="63.4">GND</text>
<text x="265.2" y="66">GND</text>
<text x="88.5" y="71">PA9</text>
<text x="88.5" y="68.5">PA8</text>
<text x="93" y="69.8">E4</text>
<text x="93" y="67.2">F1</text>
<text x="150.1" y="67.2">1</text>
<text x="150.1" y="69.8">2</text>
<text x="152.2" y="68.5">1</text>
<text x="152.2" y="71">2</text>
<text x="263.2" y="67.2">3</text>
<text x="263.2" y="69.8">4</text>
<text x="265.2" y="68.5">GND</text>
<text x="265.2" y="71">GND</text>
<text x="43.6" y="74.8">G12</text>
<text x="43.9" y="72.3">F13</text>
<text x="43.9" y="77.4">F11</text>
<text x="48.1" y="73.6">PF0-OSC_IN</text>
<text x="48.1" y="76.1">PF1-OSC_OUT</text>
<text x="83.1" y="76.1">PA11[PA9]</text>
<text x="87.5" y="73.6">PA10</text>
<text x="93" y="77.4">B1</text>
<text x="93" y="74.8">C2</text>
<text x="93" y="72.3">C4</text>
<text x="150.1" y="72.3">3</text>
<text x="150.1" y="74.8">4</text>
<text x="150.1" y="77.4">5</text>
<text x="152.2" y="73.6">3</text>
<text x="152.2" y="76.1">4</text>
<text x="48.1" y="78.7">PF2-NRST</text>
<text x="80.8" y="83.7">PA14-BOOT0</text>
<text x="82.1" y="78.7">PA12[PA10]</text>
<text x="87.5" y="81.2">PA13</text>
<text x="93" y="82.5">B5</text>
<text x="93" y="79.9">B3</text>
<text x="150.1" y="79.9">6</text>
<text x="150.1" y="82.5">7</text>
<text x="152.2" y="78.7">5</text>
<text x="152.2" y="81.2">6</text>
<text x="152.2" y="83.7">7</text>
<text x="44.7" y="87.5">C6</text>
<text x="44.8" y="85">A4</text>
<text x="48.1" y="86.3">PD0</text>
<text x="48.1" y="88.8">PD1</text>
<text x="87.5" y="86.3">PA15</text>
<text x="93" y="85">A2</text>
<text x="150.1" y="85">8</text>
<text x="150.1" y="87.5">9</text>
<text x="152.2" y="86.3">8</text>
<text x="152.2" y="88.8">9</text>
<text x="44.8" y="90.1">B7</text>
<text x="44.8" y="92.6">A6</text>
<text x="48.1" y="91.4">PD2</text>
<text x="48.1" y="93.9">PD3</text>
<text x="88.5" y="93.9">PB0</text>
<text x="93" y="95.2">H5</text>
<text x="93" y="92.6">H7</text>
<text x="149.1" y="90.1">10</text>
<text x="152.2" y="91.4">10</text>
<text x="44.6" y="100.2">G8</text>
<text x="48.1" y="101.5">PC4</text>
<text x="88.5" y="101.5">PB3</text>
<text x="88.5" y="99">PB2</text>
<text x="88.5" y="96.4">PB1</text>
<text x="93" y="100.2">A8</text>
<text x="93" y="97.7">G4</text>
<text x="150.1" y="99">1</text>
<text x="150.1" y="101.5">2</text>
<text x="152.2" y="100.2">1</text>
<text x="44.6" y="102.8">G6</text>
<text x="44.7" y="105.3">D5</text>
<text x="44.7" y="107.9">D3</text>
<text x="48.1" y="104.1">PC5</text>
<text x="48.1" y="106.6">PC6</text>
<text x="88.5" y="106.6">PB5</text>
<text x="88.5" y="104.1">PB4</text>
<text x="93" y="107.9">C8</text>
<text x="93" y="105.3">A10</text>
<text x="93" y="102.8">B9</text>
<text x="150.1" y="104.1">3</text>
<text x="150.1" y="106.6">4</text>
<text x="152.2" y="102.8">2</text>
<text x="152.2" y="105.3">3</text>
<text x="152.2" y="107.9">4</text>
<text x="43.8" y="110.4">B11</text>
<text x="43.8" y="112.9">B13</text>
<text x="48.1" y="109.1">PC7</text>
<text x="48.1" y="111.7">PC13</text>
<text x="88.5" y="111.7">PB7</text>
<text x="88.5" y="109.1">PB6</text>
<text x="93" y="112.9">A12</text>
<text x="93" y="110.4">D7</text>
<text x="150.1" y="109.1">5</text>
<text x="150.1" y="111.7">6</text>
<text x="152.2" y="110.4">5</text>
<text x="152.2" y="112.9">6</text>
<text x="43.7" y="115.5">C12</text>
<text x="48.1" y="114.2">PC14-OSC32_IN</text>
<text x="48.1" y="116.8">PC15-OSC32_OUT</text>
<text x="87.5" y="119.3">PB10</text>
<text x="88.5" y="116.8">PB9</text>
<text x="88.5" y="114.2">PB8</text>
<text x="93" y="118">H3</text>
<text x="93" y="115.5">D9</text>
<text x="150.1" y="114.2">7</text>
<text x="150.1" y="116.8">8</text>
<text x="150.1" y="119.3">9</text>
<text x="152.2" y="115.5">7</text>
<text x="152.2" y="118">8</text>
<text x="87.5" y="124.4">PB12</text>
<text x="87.5" y="121.8">PB11</text>
<text x="93" y="125.6">H1</text>
<text x="93" y="123.1">E6</text>
<text x="93" y="120.6">F5</text>
<text x="149.1" y="121.8">10</text>
<text x="152.2" y="120.6">9</text>
<text x="152.2" y="123.1">10</text>
<text x="87.5" y="132">PB15</text>
<text x="87.5" y="129.5">PB14</text>
<text x="87.5" y="126.9">PB13</text>
<text x="93" y="130.7">F3</text>
<text x="93" y="128.2">G2</text>
<text x="150.1" y="133.3">1</text>
<text x="150.1" y="135.8">2</text>
<text x="152.2" y="134.5">1</text>
<text x="152.2" y="137.1">2</text>
<text x="183.3" y="133.3">1</text>
<text x="191.9" y="133.3">2</text>
<text x="259.5" y="133.3">1</text>
<text x="268.1" y="133.3">2</text>
<text x="150.1" y="138.3">3</text>
<text x="150.1" y="140.9">4</text>
<text x="150.1" y="143.4">5</text>
<text x="152.2" y="139.6">3</text>
<text x="152.2" y="142.2">4</text>
<text x="68" y="150" transform="rotate(-90 68 150)">E2</text>
<text x="69" y="147.2" transform="rotate(-90 69 147.2)">VSS</text>
<text x="71.6" y="147.2" transform="rotate(-90 71.6 147.2)">VSS/VSSA</text>
<text x="150.1" y="146">6</text>
<text x="150.1" y="148.5">7</text>
<text x="152.2" y="144.7">5</text>
<text x="152.2" y="147.2">6</text>
<text x="152.2" y="149.8">7</text>
<text x="70.5" y="151" transform="rotate(-90 70.5 151)">E12</text>
<text x="150.1" y="151">8</text>
<text x="150.1" y="153.6">9</text>
<text x="152.2" y="152.3">8</text>
<text x="152.2" y="154.9">9</text>
<text x="149.1" y="156.1">10</text>
<text x="152.2" y="157.4">10</text>
</g>
<g font-size="1.5" fill="#000080">
<text x="63.6" y="16.2">C5</text>
<text x="80.1" y="20">C6</text>
<text x="152.5" y="23.8">C11</text>
<text x="246.5" y="31.4">C8</text>
<text x="185.5" y="37.8">C2</text>
<text x="221.1" y="37.8">C1</text>
<text x="237.6" y="37.8">R1</text>
<text x="38.2" y="53">C7</text>
<text x="237.6" y="53">R2</text>
<text x="246.5" y="54.3">C9</text>
<text x="152.5" y="61.9">C12</text>
<text x="37" y="74.6">C10</text>
<text x="25.5" y="81">R3</text>
<text x="165.2" y="107.6">C13</text>
<text x="143.6" y="127.9">C14</text>
</g>
<g font-size="1.5" fill="#00f">
<text x="63.6" y="22.5">100nF</text>
<text x="80.1" y="26.3">100nF</text>
<text x="152.5" y="26.3">100nF</text>
<text x="185.5" y="40.3">100nF</text>
<text x="221.1" y="40.3">100nF</text>
<text x="38.2" y="54.3">100nF</text>
<text x="152.5" y="64.4">100nF</text>
<text x="25.5" y="82.2">0</text>
<text x="37" y="81">100nF</text>
<text x="165.2" y="110.2">100nF</text>
<text x="143.6" y="126.7">100nF</text>
</g>
</svg>
